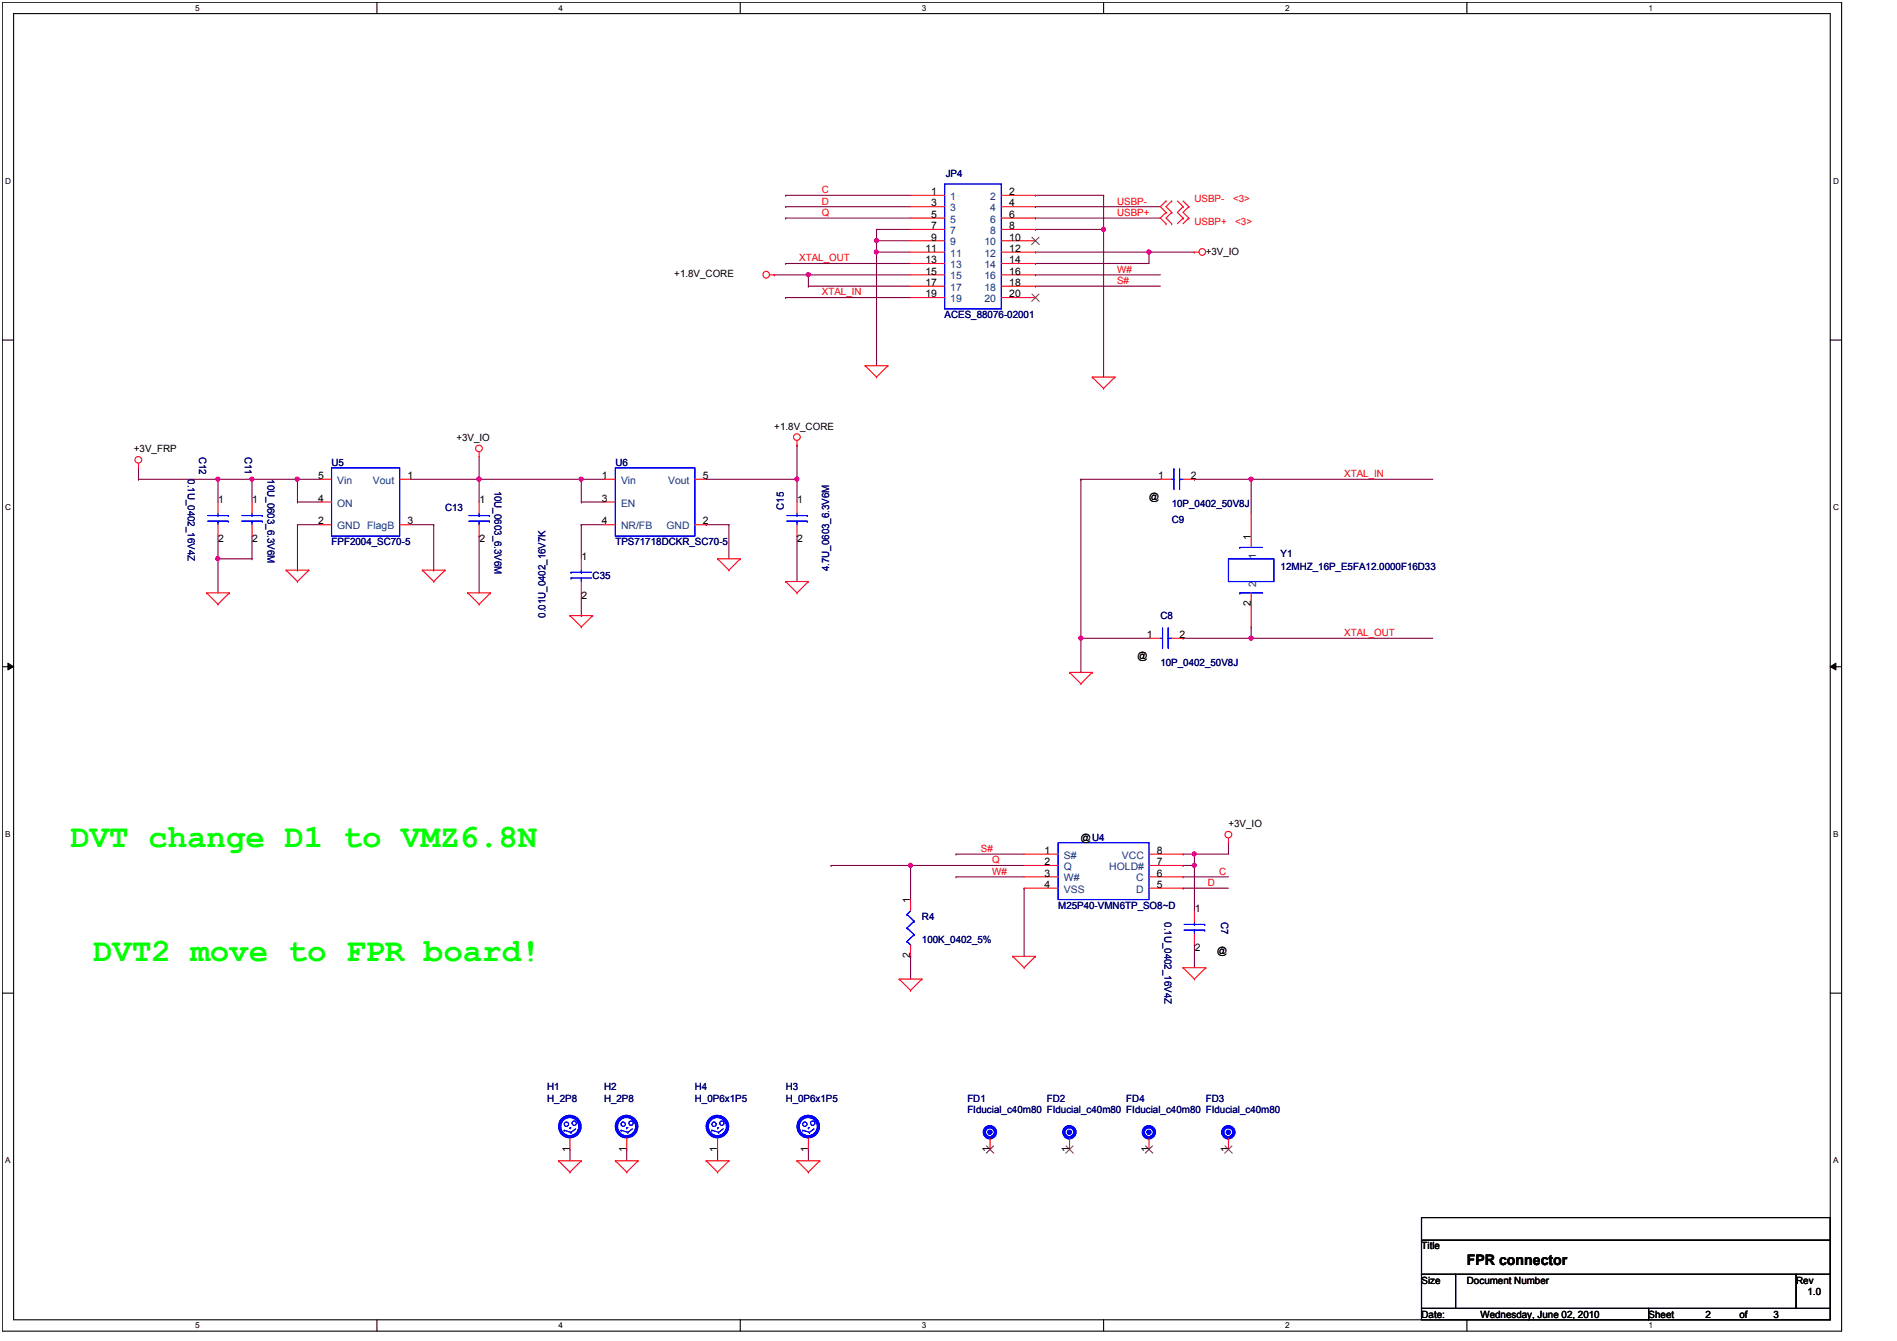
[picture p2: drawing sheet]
<svg xmlns="http://www.w3.org/2000/svg" width="297mm" height="210mm" viewBox="0 0 297 210" stroke-linecap="round" stroke-linejoin="round" font-family="sans-serif">
<path d="M.4 .4h288v208h-288zM2.1 2.1h284.5v204.5h-284.5z" fill="none" stroke="#000" stroke-width=".17"/>
<g fill="#fff">
<path d="M30.6 .5h.7v1.4h-.7z"/>
<path d="M30.6 206.8h.7v1.3h-.7z"/>
</g>
<path d="M59 .4v1.7M59 206.6v1.8" fill="none" stroke="#000" stroke-width=".17"/>
<g fill="#fff">
<path d="M87.5 .5h.6v1.4h-.6z"/>
<path d="M87.5 206.8h.6v1.3h-.6z"/>
</g>
<path d="M115.9 .4v1.7M115.9 206.6v1.8" fill="none" stroke="#000" stroke-width=".17"/>
<g fill="#fff">
<path d="M144.4 .5h.6v1.4h-.6z"/>
<path d="M144.4 206.8h.6v1.3h-.6z"/>
</g>
<path d="M172.8 .4v1.7M172.8 206.6v1.8" fill="none" stroke="#000" stroke-width=".17"/>
<g fill="#fff">
<path d="M201.3 .5h.6v1.4h-.6z"/>
<path d="M201.3 206.8h.6v1.3h-.6z"/>
</g>
<path d="M229.7 .4v1.7M229.7 206.6v1.8" fill="none" stroke="#000" stroke-width=".17"/>
<g fill="#fff">
<path d="M258.1 .5h.7v1.4h-.7z"/>
<path d="M258.1 206.8h.7v1.3h-.7z"/>
<path d="M.8 27.7h.9v1.4h-.9z"/>
<path d="M287.1 27.7h.8v1.4h-.8z"/>
<path d="M.8 78.7h.9v1.4h-.9z"/>
<path d="M287.1 78.7h.8v1.4h-.8z"/>
</g>
<path d="M.4 53.2h1.7M286.6 53.2h1.8" fill="none" stroke="#000" stroke-width=".17"/>
<g fill="#fff">
<path d="M.8 129.9h.8v1.4h-.8z"/>
<path d="M287.1 129.9h.8v1.4h-.8z"/>
</g>
<path d="M.4 104.4h1.7M286.6 104.4h1.8" fill="none" stroke="#000" stroke-width=".17"/>
<path d="M1.2 103.8l.9 .6-.9 .5zM286.6 104.4l.9-.6v1.1z" fill="#000"/>
<path d="M1.2 103.8l.9 .6-.9 .5zM286.6 104.4l.9-.6v1.1z" fill="none" stroke="#000" stroke-width=".16"/>
<g fill="#fff">
<path d="M.8 181h.8v1.4h-.8z"/>
<path d="M287.1 181h.8v1.4h-.8z"/>
</g>
<path d="M.4 155.4h1.7M286.6 155.4h1.8" fill="none" stroke="#000" stroke-width=".17"/>
<path d="M46.6 75h.1M46.6 78.6h.1M46.6 75h3.5M46.6 78.6h3.5M46.6 75v3.6M75 75h.1M75 75v3.6" fill="none" stroke="#800040" stroke-width=".17"/>
<circle cx="46.6" cy="75" r=".32" fill="#f0f"/>
<circle cx="46.6" cy="75" r=".32" fill="none" stroke="#f0f" stroke-width=".17"/>
<path d="M39.5 75h.1M39.5 75h7.1" fill="none" stroke="#800040" stroke-width=".17"/>
<circle cx="39.4" cy="75" r=".32" fill="#f0f"/>
<circle cx="39.4" cy="75" r=".32" fill="none" stroke="#f0f" stroke-width=".17"/>
<path d="M64.4 75h10.6M75 75h.1" fill="none" stroke="#800040" stroke-width=".17"/>
<circle cx="75" cy="75" r=".32" fill="#f0f"/>
<circle cx="75" cy="75" r=".32" fill="none" stroke="#f0f" stroke-width=".17"/>
<g fill="none" stroke="#800040" stroke-width=".17">
<path d="M91 78.6h.1M91 75h.1M91 78.6h3.6M91 75v3.6M91 75h3.6M46.6 82.1h.1M46.6 89.2h.1M46.6 82.1h3.5M46.6 82.1v7.1M64.4 82.1h3.5M67.9 82.1h.1M67.9 89.2h.1"/>
<path d="M67.9 82.1v7.1"/>
</g>
<circle cx="91" cy="75" r=".32" fill="#f0f"/>
<circle cx="91" cy="75" r=".32" fill="none" stroke="#f0f" stroke-width=".17"/>
<path d="M110.6 75h14.2M124.8 75h.1" fill="none" stroke="#800040" stroke-width=".17"/>
<circle cx="124.8" cy="75" r=".32" fill="#f0f"/>
<circle cx="124.8" cy="75" r=".32" fill="none" stroke="#f0f" stroke-width=".17"/>
<path d="M34.1 75h.1M34.1 75h5.4M39.5 75h.1M39.5 75v3.6M91 82.1h.1M91 82.1h3.6M91 82.1v5.4M110.6 82.1h.1M110.6 82.1h3.5M114.1 82.1h.1M114.1 82.1v5.4" fill="none" stroke="#800040" stroke-width=".17"/>
<circle cx="34.1" cy="75" r=".32" fill="#f0f"/>
<circle cx="34.1" cy="75" r=".32" fill="none" stroke="#f0f" stroke-width=".17"/>
<path d="M21.7 75h.1M21.7 73.2h.1M21.7 75h12.4M21.7 73.2v1.8M34.1 75h.1M34.1 75v3.6M34.1 87.5h.1M34.1 87.5h5.4M39.5 87.5h.1M39.5 83.9v3.6" fill="none" stroke="#800040" stroke-width=".17"/>
<circle cx="34.1" cy="87.4" r=".32" fill="#f0f"/>
<circle cx="34.1" cy="87.4" r=".32" fill="none" stroke="#f0f" stroke-width=".17"/>
<path d="M75 75h.1M75 75h16M124.8 75h.1M124.8 75v3.6M34.1 87.5h.1M34.1 83.9v8.9M75 83.9h.1M75 83.9v8.9M124.8 83.9h.1M124.8 83.9v7.1" fill="none" stroke="#800040" stroke-width=".17"/>
<circle cx="75" cy="75" r=".32" fill="#f0f"/>
<circle cx="75" cy="75" r=".32" fill="none" stroke="#f0f" stroke-width=".17"/>
<path d="M75 75h.1M75 71.5v3.5M124.8 69.7h.1M124.8 69.7v5.3M187 135.5h.1M187 135.5v7.1" fill="none" stroke="#800040" stroke-width=".17"/>
<circle cx="187" cy="135.4" r=".32" fill="#f0f"/>
<circle cx="187" cy="135.4" r=".32" fill="none" stroke="#f0f" stroke-width=".17"/>
<path d="M142.6 135.5h.1M142.6 135.5h17.8M149.7 133.7h.1M149.7 137.2h.1M149.7 133.7h10.7M149.7 137.2h10.7M185.2 137.2h.1M185.2 139h.1M185.2 137.2h7.2M185.2 139h7.2M187 147.9h.1M187 147.9v3.6" fill="none" stroke="#800040" stroke-width=".17"/>
<circle cx="142.6" cy="135.4" r=".32" fill="#f0f"/>
<circle cx="142.6" cy="135.4" r=".32" fill="none" stroke="#f0f" stroke-width=".17"/>
<g fill="none" stroke="#800040" stroke-width=".17">
<path d="M195.9 75h.1M195.9 75h28.5M160.4 139h.1M160.4 139v10.7M185.2 135.5h.1M185.2 133.7h.1M185.2 135.5h1.8M187 133.7h.1M192.4 131.9h.1M192.4 131.9v1.8h-7.2M89.2 179.9h.1M89.2 179.9v1.8"/>
<path d="M98.1 179.9h.1M98.1 179.9v1.8M112.4 179.9h.1M112.4 179.9v1.8M126.6 179.9h.1M126.6 179.9v1.8"/>
</g>
<circle cx="195.9" cy="75" r=".32" fill="#f0f"/>
<circle cx="195.9" cy="75" r=".32" fill="none" stroke="#f0f" stroke-width=".17"/>
<path d="M185.2 99.9h.1M185.2 99.9h10.7" fill="none" stroke="#800040" stroke-width=".17"/>
<circle cx="195.9" cy="99.9" r=".32" fill="#f0f"/>
<circle cx="195.9" cy="99.9" r=".32" fill="none" stroke="#f0f" stroke-width=".17"/>
<path d="M187 75h.1M187 75h8.9M195.9 75h.1M195.9 75v5.4M169.2 99.9h.1M169.2 99.9v5.3M195.9 99.9h.1M195.9 98.1h.1M195.9 99.9h28.5M195.9 98.1v1.8" fill="none" stroke="#800040" stroke-width=".17"/>
<circle cx="169.2" cy="99.9" r=".32" fill="#f0f"/>
<circle cx="169.2" cy="99.9" r=".32" fill="none" stroke="#f0f" stroke-width=".17"/>
<path d="M169.2 75h.1M169.2 75h12.5M169.2 75v24.9M169.2 99.9h.1M169.2 99.9h10.7M187 133.7h.1M187 133.7v1.8" fill="none" stroke="#800040" stroke-width=".17"/>
<circle cx="187" cy="133.7" r=".32" fill="#f0f"/>
<circle cx="187" cy="133.7" r=".32" fill="none" stroke="#f0f" stroke-width=".17"/>
<path d="M123 34.1h.1M123 34.1h19.6M121.2 43h.1M121.2 43h21.4M123 41.2h.1M123 41.2h19.6M126.6 44.8h.1M126.6 43h.1M126.6 44.8h16" fill="none" stroke="#800040" stroke-width=".17"/>
<circle cx="126.6" cy="43" r=".32" fill="#f0f"/>
<circle cx="126.6" cy="43" r=".32" fill="none" stroke="#f0f" stroke-width=".17"/>
<path d="M123 30.6h.1M123 32.4h.1M123 30.6h19.6M123 32.4h19.6M137.2 39.5h.1M137.2 39.5h5.4M123 46.6h.1M123 46.6h19.6M126.6 43h.1M126.6 43v1.8" fill="none" stroke="#800040" stroke-width=".17"/>
<circle cx="137.2" cy="39.4" r=".32" fill="#f0f"/>
<circle cx="137.2" cy="39.4" r=".32" fill="none" stroke="#f0f" stroke-width=".17"/>
<path d="M137.2 39.5h.1M137.2 35.9h.1M137.2 37.7h.1M137.2 35.9v1.8M137.2 39.5v17.7M137.2 35.9h5.4M137.2 37.7h5.4" fill="none" stroke="#800040" stroke-width=".17"/>
<circle cx="137.2" cy="37.7" r=".32" fill="#f0f"/>
<circle cx="137.2" cy="37.7" r=".32" fill="none" stroke="#f0f" stroke-width=".17"/>
<g fill="none" stroke="#800040" stroke-width=".17">
<path d="M137.2 37.7h.1M137.2 37.7v1.8M162.1 39.5h.1M162.1 32.4h.1M162.1 34.1h.1M162.1 30.6h.1M162.1 39.5h17.8M162.1 32.4h19.6M162.1 34.1h19.6M162.1 30.6h10.7M172.8 35.9h.1M172.8 35.9v23.1"/>
<path d="M162.1 44.8h.1M162.1 43h.1M162.1 44.8h19.6M162.1 43h19.6"/>
</g>
<circle cx="172.8" cy="35.9" r=".32" fill="#f0f"/>
<circle cx="172.8" cy="35.9" r=".32" fill="none" stroke="#f0f" stroke-width=".17"/>
<path d="M162.1 35.9h.1M172.8 30.6h.1M172.8 30.6v5.3h-10.7M179.9 39.5h.1M179.9 39.5h7.1M162.1 41.2h.1M162.1 41.2h17.8" fill="none" stroke="#800040" stroke-width=".17"/>
<circle cx="179.9" cy="39.4" r=".32" fill="#f0f"/>
<circle cx="179.9" cy="39.4" r=".32" fill="none" stroke="#f0f" stroke-width=".17"/>
<path d="M179.9 39.5h.1M179.9 39.5v1.7M91 96.4h.1M91 92.8v3.6M130.1 135.5h.1M130.1 135.5h12.5M142.6 135.5h.1M142.6 135.5v5.3M142.6 149.7h.1M142.6 149.7v3.5" fill="none" stroke="#800040" stroke-width=".17"/>
<g fill="none" stroke="#f00" stroke-width=".17">
<path d="M182.6 31.5h.1M182.6 33.2h.1M182.6 35h.1M182.6 31.5l-.9 .9 .9 .8M182.6 33.2l-.9 .9 .9 .9M183.5 33.2h.1M183.5 31.5h.1M183.5 35h.1M183.5 31.5l-.9 .9 .9 .8M183.5 33.2l-.9 .9 .9 .9M184.4 31.5l.8 .9M185.2 32.4h.1"/>
<path d="M185.2 34.1h.1M185.2 32.4l-.8 .8 .8 .9M185.2 31.5l.9 .9M185.2 34.1l-.8 .9M186.1 32.4h.1M186.1 34.1h.1M186.1 32.4l-.9 .8 .9 .9M186.1 34.1l-.9 .9M187 39.5h.1M187 39.5h.7M120.5 43h.7M121.2 43h.1"/>
<path d="M135.5 57.2h.1M135.5 57.2h3.5M135.5 57.2l1.7 1.8M137.2 59h.1M139 57.2h.1M139 57.2l-1.8 1.8M171 59h.1M171 59h3.6M171 59l1.8 1.8M174.6 59h.1M174.6 59l-1.8 1.8M21.7 73.2h.1"/>
<path d="M21.7 72.5v.7M39.5 78.6v1.8M75 71.5h.1M75 70.7v.8M124.8 69.7h.1M124.8 69v.7M172.8 60.8h.1M32.4 92.8h.1M32.4 92.8h3.5M32.4 92.8l1.7 1.8M34.1 94.6h.1M35.9 92.8h.1"/>
<path d="M35.9 92.8l-1.8 1.8M39.5 82.1v1.8M44.8 89.2h.1M44.8 89.2h3.6M44.8 89.2l1.8 1.8M46.6 91h.1M48.4 89.2h.1M48.4 89.2l-1.8 1.8M66.1 89.2h.1M66.1 89.2h3.6M66.1 89.2l1.8 1.8M67.9 91h.1"/>
<path d="M69.7 89.2h.1M69.7 89.2l-1.8 1.8M73.2 92.8h.1M73.2 92.8h3.6M73.2 92.8l1.8 1.8M75 94.6h.1M76.8 92.8h.1M76.8 92.8l-1.8 1.8M89.2 96.4h.1M89.2 96.4h3.6M89.2 96.4l1.8 1.7M91 98.1h.1"/>
<path d="M92.8 96.4h.1M92.8 96.4l-1.8 1.7M112.4 87.5h.1M112.4 87.5h3.5M112.4 87.5l1.7 1.7M114.1 89.2h.1M115.9 87.5h.1M115.9 87.5l-1.8 1.7M123 91h.1M123 91h3.6M123 91l1.8 1.8M124.8 92.8h.1"/>
<path d="M126.6 91h.1M126.6 91l-1.8 1.8M167.5 105.2h.1M167.5 105.2h3.5M167.5 105.2l1.7 1.8M169.2 107h.1M171 105.2h.1M171 105.2l-1.8 1.8M192.4 131.9h.1M192.4 131.2v.7M140.8 153.2h.1M140.8 153.2h3.6"/>
<path d="M140.8 153.2l1.8 1.8M142.6 155h.1M144.4 153.2h.1M144.4 153.2l-1.8 1.8M158.6 149.7h.1M158.6 149.7h3.5M158.6 149.7l1.8 1.8M160.4 151.5h.1M162.1 149.7h.1M162.1 149.7l-1.7 1.8M185.2 151.5h.1M185.2 151.5h3.6"/>
<path d="M185.2 151.5l1.8 1.7M187 153.2h.1M187 142.6v1.8M187 146.1v1.8M188.8 151.5h.1M188.8 151.5l-1.8 1.7M112.4 178.1v1.8M87.5 181.7h.1M87.5 181.7h3.5M87.5 181.7l1.7 1.8M89.2 183.5h.1M91 181.7h.1"/>
<path d="M91 181.7l-1.8 1.8M96.4 181.7h.1M96.4 181.7h3.5M96.4 181.7l1.7 1.8M98.1 183.5h.1M99.9 181.7h.1M99.9 181.7l-1.8 1.8M110.6 181.7h.1M110.6 181.7h3.5M110.6 181.7l1.8 1.8M112.4 183.5h.1M114.1 181.7h.1"/>
<path d="M114.1 181.7l-1.7 1.8M124.8 181.7h.1M124.8 181.7h3.6M124.8 181.7l1.8 1.8M126.6 183.5h.1M128.4 181.7h.1M128.4 181.7l-1.8 1.8"/>
<circle cx="188.2" cy="39.4" r=".52"/>
<circle cx="120" cy="43" r=".52"/>
<circle cx="21.7" cy="72" r=".52"/>
<circle cx="75" cy="70.2" r=".52"/>
<circle cx="124.8" cy="68.4" r=".52"/>
<circle cx="192.3" cy="130.6" r=".52"/>
</g>
<path d="M222.6 190.6h64v3.5h-64zM222.6 194.1h64v5.4h-64zM222.6 199.5h5.3v5.3h-5.3zM227.9 199.5h53.4v5.3h-53.4zM281.3 199.5h5.3v5.3h-5.3zM222.6 204.8h35.5v1.8h-35.5zM258.1 204.8h28.5v1.8h-28.5z" fill="none" stroke="#000" stroke-width=".17"/>
<g fill="none" stroke="#00f" stroke-width=".17">
<path d="M37.9 81.6h3.2M37.9 80.7h3.2M39.5 80.7h.1M39.5 81.6h.1M39.5 80.4v.3M39.5 81.6v.5M41.1 81.6h.1M41.1 80.7h.1M185.4 145.6h3.2M185.4 144.7h3.2M187 144.7h.1M187 145.6h.1"/>
<path d="M187 144.4v.3M187 145.6v.5M188.6 145.6h.1M188.6 144.7h.1M111.5 176.9h.1M111.5 176.9l1 .3M112.4 176.5h.1M112.5 177.2h.1M113.2 176.7l-.7 .5"/>
<circle cx="111.8" cy="176" r=".34"/>
<circle cx="112.3" cy="176.3" r="1.6"/>
<circle cx="112.3" cy="176.3" r="1.43"/>
<circle cx="112.3" cy="176.3" r="1.76"/>
<circle cx="113" cy="175.8" r=".34"/>
</g>
<circle cx="192.3" cy="177.2" r=".87" fill="none" stroke="#00f" stroke-width=".51"/>
<circle cx="192.3" cy="177.2" r=".32" fill="#00f"/>
<circle cx="192.3" cy="177.2" r=".32" fill="none" stroke="#00f" stroke-width=".17"/>
<circle cx="192.3" cy="177.2" r=".87" fill="none" stroke="#00f" stroke-width=".51"/>
<circle cx="192.3" cy="177.2" r=".32" fill="#00f"/>
<g fill="none" stroke="#00f" stroke-width=".17">
<path d="M183.5 75h.3M183.8 75h.1M183.8 73.4h.1M183.8 73.4v3.2M184.7 73.4h.1M184.7 75h.1M184.7 75h.5M184.7 73.4v3.2M97.2 176.9h.1M97.2 176.9l1.1 .3M98.1 176.5h.1M98.1 176.5h.2"/>
<path d="M98.3 177.2h.1M99 176.7l-.7 .5"/>
<circle cx="97.6" cy="176" r=".34"/>
<circle cx="98.1" cy="176.3" r="1.6"/>
<circle cx="98.1" cy="176.3" r="1.43"/>
<circle cx="98.1" cy="176.3" r="1.76"/>
<circle cx="98.8" cy="175.8" r=".34"/>
<circle cx="192.3" cy="177.2" r=".32"/>
</g>
<path d="M181.7 75h1.8M185.2 75h1.8M98.1 178.1v1.8M192.4 178.1v1.8" fill="none" stroke="#f00" stroke-width=".17"/>
<path d="M191.8 179.4l1.2 1.1M192.9 179.4l-1.1 1.1" fill="none" stroke="#804000" stroke-width=".16"/>
<circle cx="155" cy="177.2" r=".87" fill="none" stroke="#00f" stroke-width=".51"/>
<circle cx="155" cy="177.2" r=".32" fill="#00f"/>
<circle cx="155" cy="177.2" r=".32" fill="none" stroke="#00f" stroke-width=".17"/>
<circle cx="155" cy="177.2" r=".87" fill="none" stroke="#00f" stroke-width=".51"/>
<circle cx="155" cy="177.2" r=".32" fill="#00f"/>
<g fill="none" stroke="#00f" stroke-width=".17">
<path d="M147.9 28.8h8.9v19.6h-8.9zM51.9 73.2h10.7v10.7h-10.7zM32.5 81.6h3.2M32.5 80.7h3.2M34.1 80.7h.1M34.1 81.6h.1M34.1 80.4v.3M34.1 81.6v.5M35.7 81.6h.1M35.7 80.7h.1M89.4 90.5h.1M89.4 89.6h.1"/>
<path d="M89.4 90.5h3.2M89.4 89.6h3.2M91 89.6h.1M91 90.5h.1M91 89.2v.4M91 90.5v.5"/>
<circle cx="155" cy="177.2" r=".32"/>
</g>
<g fill="none" stroke="#f00" stroke-width=".17">
<path d="M142.6 30.6h5.3M142.6 32.4h5.3M142.6 34.1h5.3M142.6 35.9h5.3M142.6 37.7h5.3M142.6 39.5h5.3M156.8 30.6h5.3M156.8 32.4h5.3M156.8 34.1h5.3M156.8 35.9h5.3M156.8 37.7h5.3M156.8 39.5h5.3"/>
<path d="M142.6 41.2h5.3M142.6 43h5.3M142.6 44.8h5.3M142.6 46.6h5.3M156.8 41.2h5.3M156.8 43h5.3M156.8 44.8h5.3M156.8 46.6h5.3M34.1 78.6v1.8M50.1 75h1.8M50.1 78.6h1.8M62.6 75h1.8"/>
<path d="M34.1 82.1v1.8M50.1 82.1h1.8M62.6 82.1h1.8M91 87.5v1.7M91 91v1.8M155 178.1v1.8"/>
</g>
<path d="M161.6 37.1l1.1 1.2M162.7 37.1l-1.2 1.2M161.6 46l1.1 1.2M162.7 46l-1.2 1.2M154.5 179.4l1.1 1.1M155.6 179.4l-1.2 1.1" fill="none" stroke="#804000" stroke-width=".16"/>
<circle cx="179.9" cy="177.2" r=".87" fill="none" stroke="#00f" stroke-width=".51"/>
<circle cx="179.9" cy="177.2" r=".32" fill="#00f"/>
<circle cx="179.9" cy="177.2" r=".32" fill="none" stroke="#00f" stroke-width=".17"/>
<circle cx="179.9" cy="177.2" r=".87" fill="none" stroke="#00f" stroke-width=".51"/>
<circle cx="179.9" cy="177.2" r=".32" fill="#00f"/>
<g fill="none" stroke="#00f" stroke-width=".17">
<path d="M96.4 73.2h12.4v10.7h-12.4zM181.7 99.9h.3M182 99.9h.1M182 98.3h.1M182 98.3v3.2M182.9 98.3h.1M182.9 99.9h.1M182.9 99.9h.6M182.9 98.3v3.2M165.7 131.9h14.2v8.9h-14.2zM142 143.1h.1M142 145.2h.1"/>
<path d="M142 147.4h.1M142 143.1l1.1 1.1M142 145.2l1.1 1.1M142 147.4l.6 .5M142.6 147.9h.1M142.6 142.6l-.6 .5M143.1 144.2h.1M143.1 146.3h.1M143.1 144.2l-1.1 1M143.1 146.3l-1.1 1.1M125.7 176.9h.1M125.7 176.9l1 .3"/>
<path d="M126.6 176.5h.1M126.7 177.2h.1M127.5 176.7l-.8 .5"/>
<circle cx="126" cy="176" r=".34"/>
<circle cx="126.5" cy="176.3" r="1.6"/>
<circle cx="126.6" cy="176.3" r="1.43"/>
<circle cx="126.6" cy="176.3" r="1.76"/>
<circle cx="127.3" cy="175.8" r=".34"/>
<circle cx="179.9" cy="177.2" r=".32"/>
</g>
<g fill="none" stroke="#f00" stroke-width=".17">
<path d="M94.6 75h1.8M94.6 78.6h1.8M108.8 75h1.8M94.6 82.1h1.8M108.8 82.1h1.8M179.9 99.9h1.8M183.5 99.9h1.7M160.4 133.7h5.3M160.4 135.5h5.3M160.4 137.2h5.3M160.4 139h5.3M179.9 133.7h5.3"/>
<path d="M179.9 135.5h5.3M179.9 137.2h5.3M179.9 139h5.3M142.6 140.8v1.8M142.6 147.9v1.8M126.6 178.1v1.8M179.9 178.1v1.8"/>
</g>
<path d="M179.4 179.4l1.1 1.1M180.5 179.4l-1.2 1.1" fill="none" stroke="#804000" stroke-width=".16"/>
<circle cx="167.5" cy="177.2" r=".87" fill="none" stroke="#00f" stroke-width=".51"/>
<circle cx="167.4" cy="177.2" r=".32" fill="#00f"/>
<circle cx="167.4" cy="177.2" r=".32" fill="none" stroke="#00f" stroke-width=".17"/>
<circle cx="167.5" cy="177.2" r=".87" fill="none" stroke="#00f" stroke-width=".51"/>
<circle cx="167.4" cy="177.2" r=".32" fill="#00f"/>
<g fill="none" stroke="#00f" stroke-width=".17">
<path d="M73.4 81.6h3.2M73.4 80.7h3.2M75 80.7h.1M75 81.6h.1M75 80.4v.3M75 81.6v.5M76.6 81.6h.1M76.6 80.7h.1M123.2 81.6h3.2M123.2 80.7h3.2M124.8 80.7h.1M124.8 81.6h.1"/>
<path d="M124.8 80.4v.3M124.8 81.6v.5M126.4 81.6h.1M126.4 80.7h.1M192.4 87.5h7.1v3.5h-7.1zM194.1 85.7h.1M194.1 92.8h.1M194.1 85.7h3.6M194.1 92.8h3.6M88.4 176.9h.1M88.4 176.9l1 .3M89.2 176.5h.1"/>
<path d="M89.2 176.5h.2M89.4 177.2h.1M90.1 176.7l-.7 .5"/>
<circle cx="88.7" cy="176" r=".34"/>
<circle cx="89.2" cy="176.3" r="1.6"/>
<circle cx="89.2" cy="176.3" r="1.43"/>
<circle cx="89.2" cy="176.3" r="1.76"/>
<circle cx="89.9" cy="175.8" r=".34"/>
<circle cx="167.4" cy="177.2" r=".32"/>
</g>
<path d="M75 78.6v1.8M124.8 78.6v1.8M75 82.1v1.8M124.8 82.1v1.8M195.9 80.4v5.3M195.9 92.8v5.3M89.2 178.1v1.8M167.5 178.1v1.8" fill="none" stroke="#f00" stroke-width=".17"/>
<path d="M166.9 179.4l1.2 1.1M168 179.4l-1.1 1.1" fill="none" stroke="#804000" stroke-width=".16"/>
<circle cx="46.6" cy="75" r=".32" fill="#f0f"/>
<circle cx="46.6" cy="75" r=".32" fill="none" stroke="#f0f" stroke-width=".17"/>
<circle cx="39.4" cy="75" r=".32" fill="#f0f"/>
<circle cx="39.4" cy="75" r=".32" fill="none" stroke="#f0f" stroke-width=".17"/>
<circle cx="75" cy="75" r=".32" fill="#f0f"/>
<circle cx="75" cy="75" r=".32" fill="none" stroke="#f0f" stroke-width=".17"/>
<circle cx="91" cy="75" r=".32" fill="#f0f"/>
<circle cx="91" cy="75" r=".32" fill="none" stroke="#f0f" stroke-width=".17"/>
<circle cx="124.8" cy="75" r=".32" fill="#f0f"/>
<circle cx="124.8" cy="75" r=".32" fill="none" stroke="#f0f" stroke-width=".17"/>
<circle cx="34.1" cy="75" r=".32" fill="#f0f"/>
<circle cx="34.1" cy="75" r=".32" fill="none" stroke="#f0f" stroke-width=".17"/>
<circle cx="34.1" cy="87.4" r=".32" fill="#f0f"/>
<circle cx="34.1" cy="87.4" r=".32" fill="none" stroke="#f0f" stroke-width=".17"/>
<circle cx="75" cy="75" r=".32" fill="#f0f"/>
<circle cx="75" cy="75" r=".32" fill="none" stroke="#f0f" stroke-width=".17"/>
<circle cx="187" cy="135.4" r=".32" fill="#f0f"/>
<circle cx="187" cy="135.4" r=".32" fill="none" stroke="#f0f" stroke-width=".17"/>
<circle cx="142.6" cy="135.4" r=".32" fill="#f0f"/>
<circle cx="142.6" cy="135.4" r=".32" fill="none" stroke="#f0f" stroke-width=".17"/>
<circle cx="195.9" cy="75" r=".32" fill="#f0f"/>
<circle cx="195.9" cy="75" r=".32" fill="none" stroke="#f0f" stroke-width=".17"/>
<circle cx="195.9" cy="99.9" r=".32" fill="#f0f"/>
<circle cx="195.9" cy="99.9" r=".32" fill="none" stroke="#f0f" stroke-width=".17"/>
<circle cx="169.2" cy="99.9" r=".32" fill="#f0f"/>
<circle cx="169.2" cy="99.9" r=".32" fill="none" stroke="#f0f" stroke-width=".17"/>
<circle cx="187" cy="133.7" r=".32" fill="#f0f"/>
<circle cx="187" cy="133.7" r=".32" fill="none" stroke="#f0f" stroke-width=".17"/>
<circle cx="126.6" cy="43" r=".32" fill="#f0f"/>
<circle cx="126.6" cy="43" r=".32" fill="none" stroke="#f0f" stroke-width=".17"/>
<circle cx="137.2" cy="39.4" r=".32" fill="#f0f"/>
<circle cx="137.2" cy="39.4" r=".32" fill="none" stroke="#f0f" stroke-width=".17"/>
<circle cx="137.2" cy="37.7" r=".32" fill="#f0f"/>
<circle cx="137.2" cy="37.7" r=".32" fill="none" stroke="#f0f" stroke-width=".17"/>
<circle cx="172.8" cy="35.9" r=".32" fill="#f0f"/>
<circle cx="172.8" cy="35.9" r=".32" fill="none" stroke="#f0f" stroke-width=".17"/>
<circle cx="179.9" cy="39.4" r=".32" fill="#f0f"/>
<circle cx="179.9" cy="39.4" r=".32" fill="none" stroke="#f0f" stroke-width=".17"/>
<g font-size="5.1" fill="#0f0">
<text x="11" y="132.6">DVT change D1 to VMZ6.8N</text>
<text x="14.6" y="150.4">DVT2 move to FPR board!</text>
</g>
<text font-size="2.3" x="229.7" y="198">FPR connector</text>
<g font-size="1.6" fill="#000080">
<text x="148.1" y="27.7">JP4</text>
<text x="147.9" y="49.8">ACES_88076-02001</text>
<text x="31.2" y="71.5" transform="rotate(90 31.2 71.5)">C12</text>
<text x="38.3" y="71.5" transform="rotate(90 38.3 71.5)">C11</text>
<text x="29.4" y="75" transform="rotate(90 29.4 75)">0.1U_0402_16V4Z</text>
<text x="41.9" y="75" transform="rotate(90 41.9 75)">10U_0603_6.3V6M</text>
<text x="51.9" y="72.9">U5</text>
<text x="77.4" y="76.8" transform="rotate(90 77.4 76.8)">10U_0603_6.3V6M</text>
<text x="96.4" y="72.9">U6</text>
<text x="69.7" y="80">C13</text>
<text x="122.7" y="79.8" transform="rotate(-90 122.7 79.8)">C15</text>
<text x="183.5" y="81.8">C9</text>
<text x="183.5" y="79.3">10P_0402_50V8J</text>
<text x="51.9" y="85.4">FPF2004_SC70-5</text>
<text x="96.4" y="85.4">TPS71718DCKR_SC70-5</text>
<text x="129.8" y="89.4" transform="rotate(-90 129.8 89.4)">4.7U_0603_6.3V6M</text>
<text x="200.5" y="87.1">Y1</text>
<text x="200.5" y="89.2">12MHZ_16P_E5FA12.0000F16D33</text>
<text x="92.8" y="90.7">C35</text>
<text x="85.4" y="96.7" transform="rotate(-90 85.4 96.7)">0.01U_0402_16V7K</text>
<text x="181.7" y="96.9">C8</text>
<text x="181.7" y="104.2">10P_0402_50V8J</text>
<text x="165.7" y="142.2">M25P40-VMN6TP_SO8~D</text>
<text x="144.4" y="144">R4</text>
<text x="144.4" y="147.6">100K_0402_5%</text>
<text x="182.3" y="144.4" transform="rotate(90 182.3 144.4)">0.1U_0402_16V4Z</text>
<text x="191.2" y="144.4" transform="rotate(90 191.2 144.4)">C7</text>
<text x="85.7" y="170.7">H1</text>
<text x="85.7" y="172.5">H_2P8</text>
<text x="94.6" y="170.7">H2</text>
<text x="94.6" y="172.5">H_2P8</text>
<text x="108.8" y="170.7">H4</text>
<text x="108.8" y="172.5">H_0P6x1P5</text>
<text x="123" y="170.7">H3</text>
<text x="123" y="172.5">H_0P6x1P5</text>
<text x="151.5" y="172.5">FD1</text>
<text x="163.9" y="172.5">FD2</text>
<text x="176.4" y="172.5">FD4</text>
<text x="188.8" y="172.5">FD3</text>
<text x="151.5" y="174.2">FIducial_c40m80 FIducial_c40m80 FIducial_c40m80 FIducial_c40m80</text>
</g>
<g font-size="1.6" fill="#f00">
<text x="128.7" y="33.8">Q</text>
<text x="128.7" y="30.2">C</text>
<text x="128.7" y="32">D</text>
<text x="174.9" y="32">USBP-</text>
<text x="174.9" y="33.8">USBP+</text>
<text x="187" y="31.7">USBP-</text>
<text x="187" y="35.2">USBP+</text>
<text x="193.1" y="31.7">&lt;3&gt;</text>
<text x="193.4" y="35.2">&lt;3&gt;</text>
<text x="125.1" y="40.9">XTAL_OUT</text>
<text x="128.7" y="46.2">XTAL_IN</text>
<text x="174.9" y="44.5">S#</text>
<text x="174.9" y="42.7">W#</text>
<text x="210.5" y="74.7">XTAL_IN</text>
<text x="210.5" y="99.6">XTAL_OUT</text>
<text x="153.6" y="133.4">S#</text>
<text x="155.4" y="136.9">W#</text>
<text x="155.4" y="135.1">Q</text>
<text x="190.9" y="136.9">C</text>
<text x="189.1" y="138.7">D</text>
</g>
<g font-size="1.6">
<text x="145.8" y="30.5">1</text>
<text x="145.8" y="32.3">3</text>
<text x="145.8" y="34.1">5</text>
<text x="145.8" y="35.9">7</text>
<text x="158" y="30.5">2</text>
<text x="158" y="32.3">4</text>
<text x="158" y="34.1">6</text>
<text x="158" y="35.9">8</text>
<text x="144.9" y="39.4">11</text>
<text x="144.9" y="41.2">13</text>
<text x="145.8" y="37.6">9</text>
<text x="158" y="37.6">10</text>
<text x="158" y="39.4">12</text>
<text x="158" y="41.2">14</text>
<text x="188.8" y="39.8">+3V_IO</text>
<text x="105.6" y="43.4">+1.8V_CORE</text>
<text x="144.9" y="43">15</text>
<text x="144.9" y="44.8">17</text>
<text x="144.9" y="46.5">19</text>
<text x="158" y="43">16</text>
<text x="158" y="44.8">18</text>
<text x="158" y="46.5">20</text>
<text x="21" y="70.8">+3V_FRP</text>
<text x="71.5" y="69">+3V_IO</text>
<text x="121.2" y="67.2">+1.8V_CORE</text>
<text x="49.8" y="75">5</text>
<text x="63.8" y="75">1</text>
<text x="94.2" y="75">1</text>
<text x="110" y="75">5</text>
<text x="181.4" y="75">1</text>
<text x="186.5" y="75">2</text>
<text x="34.2" y="78.7">1</text>
<text x="39.5" y="78.7">1</text>
<text x="49.8" y="82.1">2</text>
<text x="49.8" y="78.5">4</text>
<text x="63.8" y="82.1">3</text>
<text x="75.1" y="78.7">1</text>
<text x="94.2" y="82.1">4</text>
<text x="94.2" y="78.5">3</text>
<text x="110" y="82.1">2</text>
<text x="124.8" y="78.7">1</text>
<text x="179.9" y="78.2">@</text>
<text x="34.2" y="84.8">2</text>
<text x="39.5" y="84.8">2</text>
<text x="75.1" y="84.8">2</text>
<text x="91.1" y="87.6">1</text>
<text x="124.8" y="84.8">2</text>
<text x="195.9" y="84.5" transform="rotate(-90 195.9 84.5)">1</text>
<text x="91.1" y="93.7">2</text>
<text x="195.9" y="94.9" transform="rotate(-90 195.9 94.9)">2</text>
<text x="179.6" y="99.9">1</text>
<text x="184.7" y="99.9">2</text>
<text x="178.1" y="103.1">@</text>
<text x="169.2" y="131.6">@U4</text>
<text x="192.4" y="129.5">+3V_IO</text>
<text x="163.6" y="133.6">1</text>
<text x="163.6" y="135.4">2</text>
<text x="163.6" y="137.2">3</text>
<text x="181.1" y="133.6">8</text>
<text x="181.1" y="135.4">7</text>
<text x="181.1" y="137.2">6</text>
<text x="142.5" y="141.4" transform="rotate(-90 142.5 141.4)">1</text>
<text x="163.6" y="139">4</text>
<text x="181.1" y="139">5</text>
<text x="187.1" y="142.8">1</text>
<text x="187.1" y="148.8">2</text>
<text x="190.6" y="149.4">@</text>
<text x="142.5" y="150" transform="rotate(-90 142.5 150)">2</text>
<text x="89.2" y="180.3" transform="rotate(-90 89.2 180.3)">1</text>
<text x="98.1" y="180.3" transform="rotate(-90 98.1 180.3)">1</text>
<text x="112.3" y="180.3" transform="rotate(-90 112.3 180.3)">1</text>
<text x="126.5" y="180.3" transform="rotate(-90 126.5 180.3)">1</text>
<text x="155" y="180.3" transform="rotate(-90 155 180.3)">1</text>
<text x="167.4" y="180.3" transform="rotate(-90 167.4 180.3)">1</text>
<text x="179.9" y="180.3" transform="rotate(-90 179.9 180.3)">1</text>
<text x="192.3" y="180.3" transform="rotate(-90 192.3 180.3)">1</text>
<text x="222.6" y="195.6">Title</text>
<text x="222.6" y="200.9">Size</text>
<text x="229.7" y="200.9">Document Number</text>
<text x="281.3" y="200.9">Rev</text>
<text x="283" y="202.7">1.0</text>
<text x="222.6" y="206.2">Date:</text>
<text x="231.8" y="206.2">Wednesday, June 02, 2010</text>
<text x="258.1" y="206.2">Sheet</text>
<text x="267" y="206.2">2</text>
<text x="272.4" y="206.2">of</text>
<text x="277.7" y="206.2">3</text>
</g>
<g font-size="1.6" fill="#004080">
<text x="148.8" y="31.3">1</text>
<text x="148.8" y="33.1">3</text>
<text x="148.8" y="34.9">5</text>
<text x="155" y="31.3">2</text>
<text x="155" y="33.1">4</text>
<text x="155" y="34.9">6</text>
<text x="148.8" y="36.6">7</text>
<text x="148.8" y="38.4">9</text>
<text x="148.8" y="40.2">11</text>
<text x="148.8" y="42">13</text>
<text x="154.1" y="38.4">10</text>
<text x="154.1" y="40.2">12</text>
<text x="154.1" y="42">14</text>
<text x="155" y="36.6">8</text>
<text x="148.8" y="43.7">15</text>
<text x="148.8" y="45.5">17</text>
<text x="148.8" y="47.3">19</text>
<text x="154.1" y="43.7">16</text>
<text x="154.1" y="45.5">18</text>
<text x="154.1" y="47.3">20</text>
<text x="52.8" y="75.7">Vin</text>
<text x="58.4" y="75.7">Vout</text>
<text x="97.2" y="75.7">Vin</text>
<text x="104.6" y="75.7">Vout</text>
<text x="52.8" y="82.9">GND FlagB</text>
<text x="52.8" y="79.3">ON</text>
<text x="97.2" y="82.9">NR/FB</text>
<text x="97.2" y="79.3">EN</text>
<text x="104.4" y="82.9">GND</text>
<text x="196.7" y="87.5" transform="rotate(-90 196.7 87.5)">1</text>
<text x="196.7" y="91.9" transform="rotate(-90 196.7 91.9)">2</text>
<text x="166.6" y="134.4">S#</text>
<text x="166.6" y="136.2">Q</text>
<text x="166.6" y="138">W#</text>
<text x="173.7" y="136.2">HOLD#</text>
<text x="175.7" y="134.4">VCC</text>
<text x="177.9" y="138">C</text>
<text x="166.6" y="139.7">VSS</text>
<text x="177.9" y="139.7">D</text>
</g>
<g font-size="1.3">
<text x="30.6" y="1.7">5</text>
<text x="87.5" y="1.7">4</text>
<text x="144.4" y="1.7">3</text>
<text x="201.3" y="1.7">2</text>
<text x="258.1" y="1.7">1</text>
<text x=".8" y="28.8">D</text>
<text x="287.1" y="28.8">D</text>
<text x=".8" y="79.9">C</text>
<text x="287.1" y="79.9">C</text>
<text x=".8" y="131">B</text>
<text x="287.1" y="131">B</text>
<text x=".8" y="182.1">A</text>
<text x="287.1" y="182.1">A</text>
<text x="30.6" y="207.9">5</text>
<text x="87.5" y="207.9">4</text>
<text x="144.4" y="207.9">3</text>
<text x="201.3" y="207.9">2</text>
<text x="258.1" y="207.9">1</text>
</g>
</svg>
